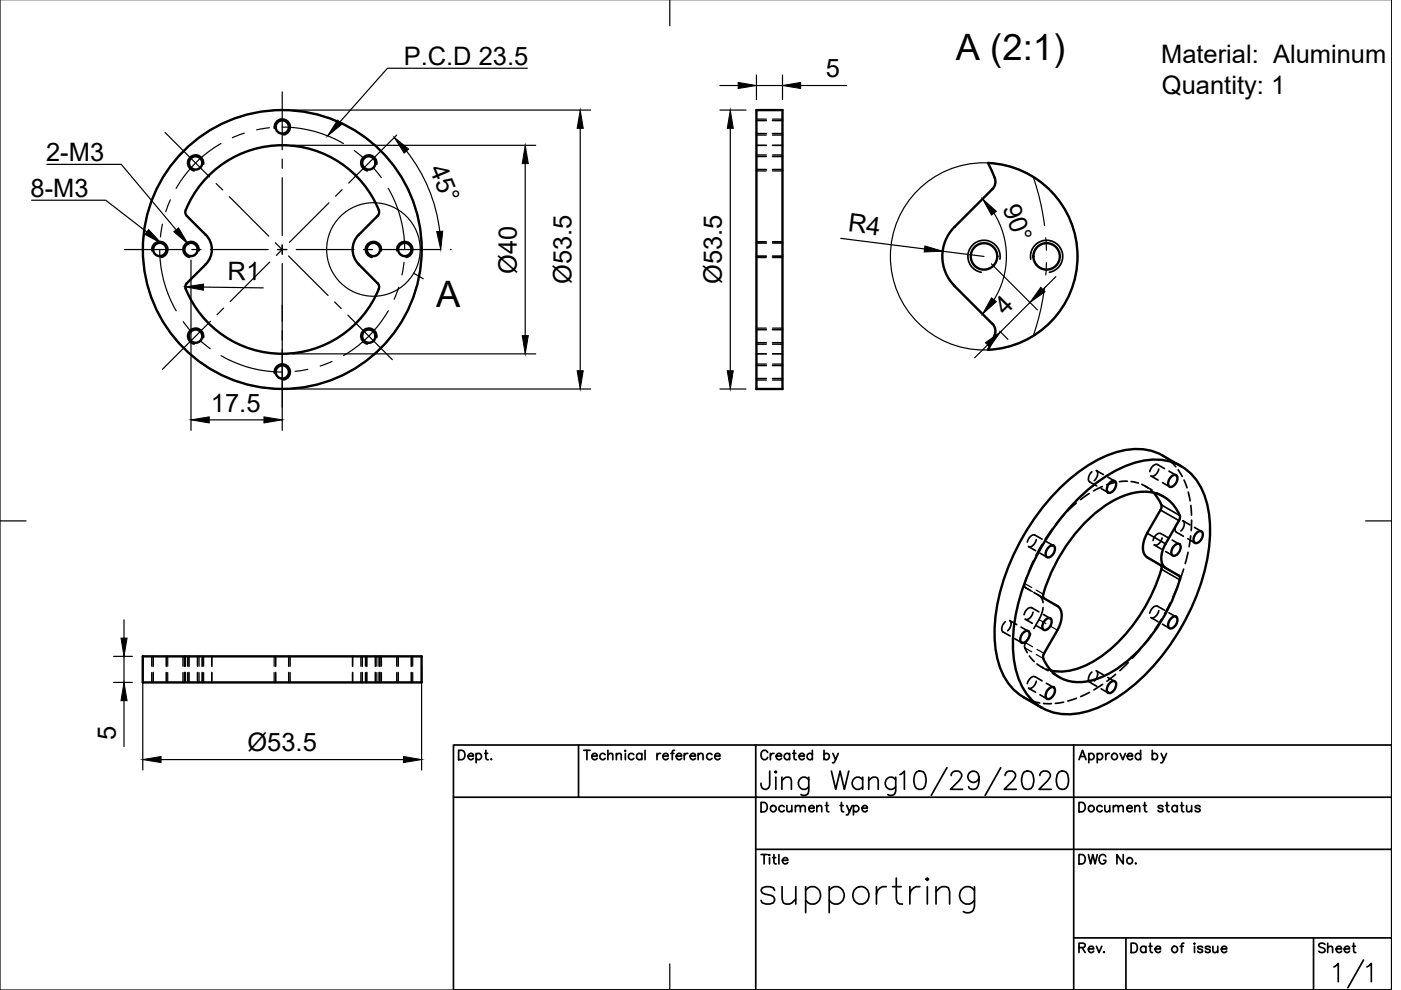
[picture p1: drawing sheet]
<svg xmlns="http://www.w3.org/2000/svg" width="297mm" height="210mm" viewBox="0 0 297 210" stroke-linecap="round" stroke-linejoin="round" font-family="sans-serif">
<!-- layer: Border -->
<path d="M142 -.1v5.6M295.1 -.1v210h-295.1v-210M0 110.4h5.5M289.5 110.4h5.6M142 204.4v5.5" fill="none" stroke="#000" stroke-width=".25"/>
<!-- layer: TitleBlock -->
<g fill="none" stroke="#000" stroke-width=".36">
<path d="M96.1 158h199v51.9h-199zM97.2 159.1h.7a1.06 1.06 0 0 1 .7 1 1.06 1.06 0 0 1-.7 1h-.7zM100.9 159.7v2M102.7 159.7h.7M103 159.1v1.6l.1 .3 .4 .1M122.7 158v11M123.8 159.1h1.3M124.4 159.1v2M128.9 159.1v2M130.7 159.7v1.4M132.5 159.2h.2zM132.6 159.7v1.4"/>
<path d="M136.1 159.7v1.4M136.8 159.1v2M139.3 159.7v1.4M140.1 159.7a.64 .64 0 0 0-.8 .6M142.2 159.7h.7M143 159.1l-.4 .1-.1 .2v1.7M145.1 159.7v1.4M145.8 159.7a.64 .64 0 0 0-.7 .6M148 159.7v1.4M160.2 158v51.9M162.8 159.5a.73 .73 0 0 0-.9-.4 .73 .73 0 0 0-.5 .7 .87 .87 0 0 0 .1 1 .87 .87 0 0 0 1 .2l.3-.4M168.4 159.1v1.6v.3l.4 .1"/>
<path d="M172.2 159.1v2M174.7 159.1v2M227.6 158v51.9M232.6 159.7v2M234.4 159.7v1.4M235.2 159.7a.64 .64 0 0 0-.8 .6M237.5 159.7l.5 1.4 .6-1.4M241.8 159.1v2M244.3 159.1v2M246.2 159.7l.6 1.4 .5-1.4M96.1 169h199M99.2 160.3h1.2a.61 .61 0 0 0-.9-.5 .61 .61 0 0 0-.2 1 .59 .59 0 0 0 1.1 0"/>
<path d="M100.9 160a.64 .64 0 0 1 1-.1 .64 .64 0 0 1 0 1 .64 .64 0 0 1-1-.1M104.2 160.9v.2v-.1M125.5 160.3h1.1a.62 .62 0 0 0-.8-.5 .62 .62 0 0 0-.2 1 .6 .6 0 0 0 1 0M128.3 160a.63 .63 0 0 0-.9-.1 .63 .63 0 0 0 0 1 .63 .63 0 0 0 .9-.1M128.9 160.1l.4-.4 .5 .1 .1 1.3M130.7 160.1l.4-.4 .5 .1 .1 1.3M134.4 160a.64 .64 0 0 0-1-.1 .64 .64 0 0 0 0 1 .64 .64 0 0 0 1-.1M136.1 160a.63 .63 0 0 0-.9-.1 .63 .63 0 0 0 0 1 .63 .63 0 0 0 .9-.1M140.5 160.3h1.2a.61 .61 0 0 0-.9-.5 .61 .61 0 0 0-.2 1 .59 .59 0 0 0 1.1 0M143.4 160.3h1.1a.62 .62 0 0 0-.8-.5 .62 .62 0 0 0-.2 1 .6 .6 0 0 0 1 0M146.3 160.3h1.1a.61 .61 0 0 0-.8-.5 .61 .61 0 0 0-.2 1 .59 .59 0 0 0 1 0M148 160.1l.5-.4 .5 .1 .1 1.3"/>
<path d="M151 160a.64 .64 0 0 0-1-.1 .64 .64 0 0 0 0 1 .64 .64 0 0 0 1-.1M151.5 160.3h1.2a.61 .61 0 0 0-.9-.5 .61 .61 0 0 0-.2 1 .59 .59 0 0 0 1.1 0M230.8 160a.64 .64 0 0 1 1-.1 .64 .64 0 0 1 0 1 .64 .64 0 0 1-1-.1M232.6 160a.64 .64 0 0 1 1-.1 .64 .64 0 0 1 0 1 .64 .64 0 0 1-1-.1M239 160.3h1.1a.61 .61 0 0 0-.8-.5 .61 .61 0 0 0-.2 1 .58 .58 0 0 0 .5 .3 .58 .58 0 0 0 .5-.3M241.8 160a.63 .63 0 0 0-.9-.1 .63 .63 0 0 0 0 1 .63 .63 0 0 0 .9-.1M244.3 160a.63 .63 0 0 1 .9-.1 .63 .63 0 0 1 0 1 .63 .63 0 0 1-.9-.1M246.8 161.1l-.3 .5-.4 .1M160.2 180.1h134.9M227.6 198.9h67.5M238.7 198.9v11M239.8 200h.7a1.06 1.06 0 0 1 .7 1 1.06 1.06 0 0 1-.7 1h-.7z"/>
<path d="M243.9 200v1.6l.1 .3 .4 .1M251 200l-.4 .1-.1 .2v1.7M278.5 198.9v11M228.8 200.9l1.1-.1 .2-.3-.1-.3-.4-.2h-.8v2M229.4 200.9l.7 1.1M230.8 201.2h1.1a.61 .61 0 0 0-.9-.5 .61 .61 0 0 0-.2 1 .59 .59 0 0 0 1.1 0M232.5 200.6l.5 1.4 .6-1.4M234.1 201.8v.2l.1-.1M243 200.9a.64 .64 0 0 0-1-.1 .64 .64 0 0 0 0 1 .64 .64 0 0 0 1-.1M243 200.6v1.4M243.6 200.6h.7M244.9 201.2h1.2a.61 .61 0 0 0-.9-.5 .61 .61 0 0 0-.2 1 .59 .59 0 0 0 1.1 0"/>
<path d="M250.2 200.6h.7M253.2 200.1h.2zM253.3 200.6v1.4M255 200.9a.61 .61 0 0 0-1.1 0l.3 .3 .7 .2 .1 .3a.59 .59 0 0 1-1.1 0M256.6 200.9a.61 .61 0 0 0-1.1 0l.3 .3 .7 .2 .1 .3a.59 .59 0 0 1-1.1 0M257.2 200.6v1.3l.5 .1 .5-.4M258.2 200.6v1.4M259 201.2h1.1a.62 .62 0 0 0-.9-.5 .62 .62 0 0 0-.2 1 .6 .6 0 0 0 1.1 0M282.8 205l.9-.7v3.8M289.1 203.5l-3.3 5.9M289.8 205l.9-.7v3.8"/>
<circle cx="236.3" cy="160.4" r=".65"/>
<circle cx="249.1" cy="201.3" r=".66"/>
</g>
<!-- layer: Center Lines -->
<g fill="none" stroke="#000" stroke-width=".25">
<path d="M59.8 19.5v12.3M35 28.1l9.4 9.4M45.8 38.9l1.4 1.4M59.8 33.7v2M59.8 37.7v12.2M84.1 28.6l-10.2 10.2M26.4 52.9h12.3M40.6 52.9h2M44.6 52.9h12.3M48.6 41.7l8.4 8.4M57.2 55.6l-8.4 8.3M58.4 51.5l1.4 1.4"/>
<path d="M58.8 52.9h2M59.8 51.9v2M59.8 55.9v12.2M60 52.8l-1.4 1.4M61.2 54.3l8.4 8.3M62.8 52.9h12.3M69.7 43l-8.3 8.4M72.5 40.2l-1.4 1.4M77 52.9h2M81 52.9h12.3M44.6 68.1l-10.2 10.2M47.4 65.3l-1.4 1.4"/>
<path d="M59.8 70.1v2M59.8 74.1v12.3M71 64l1.3 1.4M73.7 66.8l9.5 9.5"/>
</g>
<!-- layer: Dimensions -->
<g fill="none" stroke="#000" stroke-width=".25">
<path d="M152.6 18.1h3.9M160.4 15.9v5.2M160.4 18.1h5.5M165.9 15.9v5.2M169.8 18.1h9.7M62 30.8h51.6M62 23.3h63.2M86.2 32a33.6 33.6 0 0 1 7 17M111.4 34.7v36.5M123 27.2v51.4M152.6 23.3h5.6M154.8 27.2v51.4"/>
<path d="M40.5 55.1v36.1M95.5 52.9h.2M178.2 50.5l17.8 2.3M199.9 53.3l8.7 1.1M210.2 55.9l9.7 9.8M210.7 45.2a17.3 17.3 0 0 1 0 18.3M223.9 58.7l-2.8 2.7M43.1 60.9l12.7 .1M59.8 64.7v26.5M62 75h51.6M209.4 73.1l-2.7 2.8M212 70.2l1.7 1.7"/>
<path d="M218.4 64.1l-6.3 6.3M44.4 89h11.6M62 82.5h63.2M152.6 82.5h5.6M24.1 139.2h4M26.3 131.4v3.9M26.3 139.2v5.5M24.1 144.7h4M26.3 148.6v9.7M30.3 141.4v21.9M89.4 141.4v21.9M34.1 161.1h51.4"/>
</g>
<g fill="#000" stroke="#000" stroke-width=".21">
<path d="M156.5 17.5l3.9 .6-3.9 .7zM165.9 18.1l3.9-.6v1.3zM83.6 29.1l3.1 2.5-1 .9zM111.4 30.8l.6 3.9h-1.3zM123 23.3l.7 3.9h-1.3zM154.8 23.3l.7 3.9h-1.3zM92.6 49.1l1.3-.1-.4 3.9zM196.1 52.1l3.8 1.2-4 .1zM208.3 42.2l2.9 2.6-1 .8zM39.3 60.8l3.9-.6-.1 1.3zM110.7 71.2h1.3l-.6 3.8zM122.4 78.6h1.3l-.7 3.9z"/>
<path d="M154.2 78.6h1.3l-.7 3.9zM208.9 72.7l3.2-2.3-2.3 3.2zM210.2 63.2l1 .8-2.9 2.6zM220.7 60.9l.9 .9-3.2 2.3zM40.5 89l3.9-.6v1.3zM56 88.4l3.8 .6-3.8 .7zM25.7 135.3h1.2l-.6 3.9zM26.3 144.7l.6 3.9h-1.2zM30.3 161.1l3.8-.7v1.3zM85.5 160.4l3.9 .7-3.9 .6z"/>
</g>
<!-- layer: Annotations -->
<path d="M71.6 25.5l.9 .8-3 2.5zM31.5 48.7l2.7 2.9-3.5-1.9zM36.9 49.1l.9-.8 2 3.4z" fill="#000" stroke="#000" stroke-width=".21"/>
<g fill="none" stroke="#000" stroke-width=".25">
<path d="M111.8 14.5h-29.7l-10.1 11.4M9.9 34.9h15.8l11.6 13.8M6.7 42.5h15.7l8.7 6.7M87.7 57.9l2 1.2"/>
<circle cx="79.2" cy="52.9" r="9.9"/>
</g>
<!-- layer: Visible -->
<g fill="none" stroke="#000" stroke-width=".51">
<path d="M160.4 23.3h5.5v59.2h-5.5zM39.6 45.8l4 4M39.6 45.8a1.11 1.11 0 0 1-.2-1.2 22.1 22.1 0 0 1 20.6-13.8 22.1 22.1 0 0 1 20.4 14.1l-.3 .9M43.6 49.8a4.4 4.4 0 0 1 0 6.2l-4 4.1a1.1 1.1 0 0 0-.2 1.2M76.1 49.8a4.4 4.4 0 0 0 0 6.2l4 4.1M80.1 45.8l-4 4M210.4 40.1l-8 8a8.8 8.8 0 0 0 0 12.5M210.4 40.1a2.65 2.65 0 0 0 .1-3.5l-1-2a19.8 19.8 0 0 1 19 19.8 19.8 19.8 0 0 1-19 19.8 13.6 13.6 0 0 0 1.5-4.2l-.3-.9-.3-.5M80.1 60.1a1.11 1.11 0 0 1 .2 1.2M80.3 61.2a22.1 22.1 0 0 1-20.5 13.8 22.1 22.1 0 0 1-20.4-13.8M202.4 60.6l8 8.1M250.4 98.8l-3.9-2.2a13.1 13.1 0 0 0-11.6-.1 37.7 37.7 0 0 0-16.7 15.1 42.2 42.2 0 0 0-7.3 24.5 14.7 14.7 0 0 0 4.9 10.9l5.1 3.1"/>
<path d="M222.2 116.1a.79 .79 0 0 1 1.2-.4 .79 .79 0 0 1 .2 1.2 1.46 1.46 0 0 1-1.6 1.2 1.46 1.46 0 0 1 .2-2zM227.8 106.6a29.7 29.7 0 0 1 14.2-8.8 11 11 0 0 1 13.6 7.8 30.6 30.6 0 0 1-1.2 18.8 47.3 47.3 0 0 1-17.1 23.2 19 19 0 0 1-12.4 3.8 10.8 10.8 0 0 1-9.2-8.1 30.6 30.6 0 0 1 1.2-18.9 50.2 50.2 0 0 1 10.9-17.8zM235.2 102.4a.79 .79 0 0 1 1.2-.4 .79 .79 0 0 1 .2 1.2 1.46 1.46 0 0 1-1.6 1.2 1.46 1.46 0 0 1 .2-2zM243.2 118.2l2.8 1.6M243.2 113a4.7 4.7 0 0 0-.4 4.8l.4 .3M244.6 104.5l.9 1.2 .7 1.3M246.1 119.8l.2 .3-.1 .6M246.2 107l.1 .5-.2 .6-2.9 4.9M248.2 101.2a.79 .79 0 0 1 1.2-.5 .79 .79 0 0 1 .1 1.3 1.46 1.46 0 0 1-1.5 1.2 1.46 1.46 0 0 1 .2-2zM248.9 115.8a.79 .79 0 0 1 1.1-.5 .79 .79 0 0 1 .2 1.3 1.46 1.46 0 0 1-1.6 1.2 1.46 1.46 0 0 1 .3-2zM253.6 113.1a.79 .79 0 0 1 1.1-.4 .79 .79 0 0 1 .2 1.2 1.46 1.46 0 0 1-1.6 1.2 1.46 1.46 0 0 1 .3-2zM30.3 139.2h59.1v5.5h-59.1z"/>
<path d="M216.9 134.3a.79 .79 0 0 1 1.1-.5 .79 .79 0 0 1 .2 1.2 1.46 1.46 0 0 1-1.6 1.2 1.46 1.46 0 0 1 .3-1.9zM221.5 131.5a.79 .79 0 0 1 1.2-.4 .79 .79 0 0 1 .2 1.2 1.46 1.46 0 0 1-1.6 1.2 1.46 1.46 0 0 1 .2-2zM224.2 133.6l-2.8 4.9M246.2 120.7a34.7 34.7 0 0 1-14.6 19.7 12.5 12.5 0 0 1-8.7 1.8M247.1 120.4l2.9 1.7M247.1 120.4a3 3 0 0 1-.7-3.5l.7-1.6 3.1-5.5a7.8 7.8 0 0 0-9.3-5.4 22.9 22.9 0 0 0-13 8.8 34.5 34.5 0 0 0-6.7 13.3l.2 .4 2.8 1.6a3 3 0 0 1 .7 3.5l-.7 1.6M248.2 131.2a.79 .79 0 0 1 1.2-.4 .79 .79 0 0 1 .1 1.2 1.46 1.46 0 0 1-1.5 1.2 1.46 1.46 0 0 1 .2-2zM250 122l.2 .4a34.3 34.3 0 0 1-14.5 20.1 11.9 11.9 0 0 1-9.8 1.7 7.9 7.9 0 0 1-4.8-4.8l.3-.9M222.2 146.2a.79 .79 0 0 1 1.2-.5 .79 .79 0 0 1 .2 1.2 1.46 1.46 0 0 1-1.6 1.3 1.46 1.46 0 0 1 .2-2zM235.2 144.9a.79 .79 0 0 1 1.2-.4 .79 .79 0 0 1 .2 1.2 1.46 1.46 0 0 1-1.6 1.2 1.46 1.46 0 0 1 .2-2z"/>
<circle cx="41.5" cy="34.5" r="1.41"/>
<circle cx="59.8" cy="26.9" r="1.41"/>
<circle cx="78.2" cy="34.5" r="1.41"/>
<circle cx="33.9" cy="52.9" r="1.41"/>
<circle cx="40.5" cy="52.9" r="1.41"/>
<circle cx="59.8" cy="52.9" r="29.6"/>
<circle cx="79.2" cy="52.9" r="1.41"/>
<circle cx="85.8" cy="52.9" r="1.41"/>
<circle cx="208.6" cy="54.4" r="2.8"/>
<circle cx="221.9" cy="54.4" r="2.8"/>
<circle cx="41.5" cy="71.3" r="1.41"/>
<circle cx="59.8" cy="78.9" r="1.41"/>
<circle cx="78.2" cy="71.3" r="1.41"/>
</g>
<!-- layer: Visible Narrow -->
<g fill="none" stroke="#000" stroke-width=".36">
<path d="M43.2 34.8a1.7 1.7 0 0 0-1.4-1.9 1.7 1.7 0 0 0-2 1.4 1.7 1.7 0 0 0 1.4 1.9M58.2 27.2a1.7 1.7 0 0 1 1.4-2 1.7 1.7 0 0 1 1.9 1.4 1.7 1.7 0 0 1-1.4 2M79.9 34.8a1.7 1.7 0 0 0-1.4-1.9 1.7 1.7 0 0 0-2 1.4 1.7 1.7 0 0 0 1.4 1.9M32.2 53.2a1.7 1.7 0 0 1 1.4-2 1.7 1.7 0 0 1 2 1.4 1.7 1.7 0 0 1-1.4 2M42.2 53.2a1.7 1.7 0 0 0-1.4-2 1.7 1.7 0 0 0-2 1.4 1.7 1.7 0 0 0 1.4 2M80.9 53.2a1.7 1.7 0 0 0-1.4-2 1.7 1.7 0 0 0-2 1.4 1.7 1.7 0 0 0 1.4 2M84.1 53.2a1.7 1.7 0 0 1 1.4-2 1.7 1.7 0 0 1 2 1.4 1.7 1.7 0 0 1-1.4 2M212 55a3.4 3.4 0 0 0-2.8-4 3.4 3.4 0 0 0-3.9 2.8 3.4 3.4 0 0 0 2.7 3.9M218.5 55a3.4 3.4 0 0 1 2.8-4 3.4 3.4 0 0 1 4 2.8 3.4 3.4 0 0 1-2.8 3.9M43.2 71.6a1.7 1.7 0 0 0-1.4-2 1.7 1.7 0 0 0-2 1.4 1.7 1.7 0 0 0 1.4 1.9M58.2 79.2a1.7 1.7 0 0 1 1.4-2 1.7 1.7 0 0 1 1.9 1.4 1.7 1.7 0 0 1-1.4 1.9M79.9 71.6a1.7 1.7 0 0 0-1.4-2 1.7 1.7 0 0 0-2 1.4 1.7 1.7 0 0 0 1.4 1.9"/>
<path d="M243.2 118.2l6.8 3.9M243.2 113l3.9 2.3M246 108.1l4 2.3M246.2 107.1l3.9 2.2M246.2 120.7l3.9 2.2"/>
</g>
<!-- layer: Reference -->
<g fill="none" stroke="#000" stroke-width=".25">
<path d="M35.9 35.6l-1.4 2.2M39.4 31.6l-1.8 1.9M46.8 30.4a25.9 25.9 0 0 0-9.5 9.5M51.8 28.2l-2.5 1M53.3 24.1a29 29 0 0 0-11.9 5.7M57.1 27.1l-2.7 .4M58.5 23.4l-2.6 .2M59.8 27a25.4 25.4 0 0 1 13 3.4M61.2 23.4l2.6 .2M66.4 24.1a29.3 29.3 0 0 1 11.9 5.7M75.1 31.9l2.1 1.7M79.1 35.5l1.7 2.1"/>
<path d="M80.3 31.6l1.8 1.9M82.3 39.9a25.9 25.9 0 0 1 3.5 13M83.7 35.5l1.5 2.3M219.1 37.5a51.7 51.7 0 0 1 2.4 10.3M30.4 55.6l.4 2.6M33.2 40.1a29.5 29.5 0 0 0-2.9 12.8M33.9 52.9a25.6 25.6 0 0 0 3.5 13M34.4 47.5l-.4 2.7M36.1 42.4l-1 2.5M85.7 55.6l-.5 2.7M86.5 40.1a29.6 29.6 0 0 1 2.9 12.8M89.3 55.5l-.4 2.7"/>
<path d="M221.7 50.4l.2 2.7M221.9 55.7l-.2 2.6M31.3 60.8l.9 2.5M33.2 65.8a29.8 29.8 0 0 0 8.2 10.2M38.8 68.2l1.8 2.1M42.5 72.2l2.1 1.7M43.6 77.6l2.2 1.3M46.9 75.4a25.7 25.7 0 0 0 12.9 3.5M65.3 78.3l-2.7 .4M70.4 76.6l-2.5 1M76.1 77.6l-2.2 1.3M82.3 65.9a26 26 0 0 1-9.5 9.5"/>
<path d="M84.5 60.9l-.9 2.6M86.5 65.7a29.3 29.3 0 0 1-8.2 10.3M88.3 60.8l-.8 2.5M221.5 60.9l-.1 .5a50.8 50.8 0 0 1-2.3 9.8M48.2 80.1l2.5 .9M66.4 81.7a28.7 28.7 0 0 1-13.1 0M71.5 80.1l-2.5 .9"/>
</g>
<!-- layer: Hidden -->
<g fill="none" stroke="#000" stroke-width=".36">
<path d="M160.4 28.3h2.1M160.4 25.5h2.1M160.4 33.2h2.1M160.4 36h2.1M160.4 30.8h2.1M163.8 28.3h2.1M163.8 25.5h2.1M163.8 33.2h2.1M163.8 36h2.1M163.8 30.8h2.1M160.4 54.3h2.1M160.4 51.5h2.1"/>
<path d="M163.8 54.3h2.1M163.8 51.5h2.1M160.4 77.5h2.1M160.4 69.9h2.1M160.4 72.7h2.1M160.4 75h2.1M163.8 77.5h2.1M163.8 69.9h2.1M163.8 72.7h2.1M163.8 75h2.1M160.4 80.3h2.1M163.8 80.3h2.1"/>
<path d="M245.7 99.5a1.56 1.56 0 0 1-1.6 1.4l1.4 .9M246.5 96.6l1.1 .8M246.9 99.4l-1.5-.9a1.61 1.61 0 0 0-1.6 1.5M247.8 99.9l1.5 .8M248.2 97.8l1.1 1.2M249.8 99.6l.9 1.4M219.1 118.9l-1 2.4M219.7 114.4a1.55 1.55 0 0 1-1.6 1.5l1.5 .8M220.5 117.3l1.5 .8M220.9 115.4l-1.3 2.3M220.9 114.3l-1.4-.8a1.49 1.49 0 0 0-1.7 1.4M221.9 114.8l1.5 .9"/>
<path d="M223.1 112.2l-1.5 2.1M225.5 109.2l-1.6 1.9M228.2 106.7l-1.8 1.6M230.9 104.6l-1.8 1.3M231.5 100a1.58 1.58 0 0 0-.4 2.2l1.4 .8M233.5 103.6l1.4 .8M233.7 103.2l-1.8 .9M233.9 100.6l-1.4-.8a1.54 1.54 0 0 1-.5 2.1M234.9 101.1l1.4 .9M236.4 102.3l-1.8 .5M239 102l-1.7 .1M239.8 102.1l1.6 .3"/>
<path d="M242.1 102.7l1.3 .8M242.8 103.1l1.5 .8M244 103.9l.6 .6M245.2 104.5l1.5 .8M246.4 114.1a1.56 1.56 0 0 1-1.7 1.4l1.5 .9M246.5 102.3l1.4 .9M247.1 116.9l1.5 .9M247.6 114l-1.5-.9a1.49 1.49 0 0 0-1.6 1.5M248.5 114.5l1.5 .9M249.9 110.7a1.64 1.64 0 0 0-.5 2.1l1.5 .9M251 101.8l.7 1.6M251.8 114.2l1.5 .9"/>
<path d="M251.9 117.1l-.6 2.4M251.9 104.3l.4 1.9M252.3 111.3l-1.5-.9a1.56 1.56 0 0 1-.4 2.2M252.5 113.6l-.4 2.3M252.5 107.2l.1 2M252.6 110.3v2.2M253.2 111.8l1.5 .9M32.5 139.2v2.1M35.3 139.2v2.1M39.1 139.2v2.1M39.3 139.2v2.1M40.1 139.2v2.1"/>
<path d="M41.9 139.2v2.1M42.9 139.2v2.1M44.9 139.2v2.1M58.4 139.2v2.1M61.2 139.2v2.1M74.8 139.2v2.1M76.8 139.2v2.1M77.8 139.2v2.1M79.6 139.2v2.1M80.4 139.2v2.1M80.6 139.2v2.1M84.4 139.2v2.1"/>
<path d="M87.2 139.2v2.1M213.1 131.8a1.61 1.61 0 0 0-.4 2.2l1.5 .8M214.1 131.6a1.56 1.56 0 0 1-.5 2.1M214.1 131.6l1.5 .8M215.1 135.4l1.5 .8M216.5 133l1.5 .8M217.7 122.5l-.5 1.4 .1 .5 1.2 .8M218.2 139.1l1.1 1.2M218.5 134.4l-1.3 2.5 .1 .5 .5 1M219 129.8a1.56 1.56 0 0 1-1.6 1.5l1.5 .9M219.2 125.6a2.53 2.53 0 0 1 1.9 2.2M219.8 132.7l1.5 .9"/>
<path d="M220.3 129.7l-1.5-.8a1.52 1.52 0 0 0-1.7 1.4M221.1 128.8l-.5 2-1.4 2.5M221.2 130.3l1.5 .8M241.7 137.7l-1.6 1.9M244.1 134.6l-1.6 2.1M245.7 129.5a1.55 1.55 0 0 1-1.6 1.5l1.4 .8M246.2 131.3l-1.4 2.2M246.5 132.3l1.4 .9M246.9 129.4l-1.5-.9a1.49 1.49 0 0 0-1.6 1.5M247.8 129.9l1.5 .9M248.1 127.8l-1.2 2.4M249.7 124.3l-1 2.4"/>
<path d="M251 120.7l-.9 2.4M32.5 142.6v2.1M35.3 142.6v2.1M39.1 142.6v2.1M39.3 142.6v2.1M40.1 142.6v2.1M41.9 142.6v2.1M42.9 142.6v2.1M44.9 142.6v2.1M58.4 142.6v2.1M61.2 142.6v2.1M74.8 142.6v2.1"/>
<path d="M76.8 142.6v2.1M77.8 142.6v2.1M79.6 142.6v2.1M80.4 142.6v2.1M80.6 142.6v2.1M84.4 142.6v2.1M87.2 142.6v2.1M217 147.8l1.2 .6M218.9 148.7l1.6 .3M219.7 144.4a1.55 1.55 0 0 1-1.6 1.5l1.5 .9M219.9 140.8l1.2 .8M220.5 147.3l1.5 .9"/>
<path d="M220.7 141.4l1.5 .8M220.9 144.3l-1.4-.8a1.53 1.53 0 0 0-1.7 1.5M221.3 149.2h1.6M221.8 141.9l1 .3M221.9 144.9l1.5 .8M223.1 142.8l1.5 .8M225.5 148.9l-1.7 .2M228.2 148.1l-1.8 .5M231 146.8l-1.9 .9M231.5 142.5a1.59 1.59 0 0 0-.4 2.1l1.4 .9M233.5 146l1.4 .9M233.8 145.1l-1.9 1.2"/>
<path d="M233.9 143.1l-1.4-.9a1.54 1.54 0 0 1-.5 2.2M234.9 143.6l1.4 .9M236.5 143l-1.8 1.4M239.2 140.5l-1.8 1.7"/>
</g>
<!-- layer: Hidden Narrow -->
<g fill="none" stroke="#000" stroke-width=".25">
<path d="M160.4 28.7h2.1M160.4 25.2h2.1M160.4 32.8h2.1M160.4 36.3h2.1M163.8 28.7h2.1M163.8 25.2h2.1M163.8 32.8h2.1M163.8 36.3h2.1M160.4 54.6h2.1M160.4 51.2h2.1M163.8 54.6h2.1M163.8 51.2h2.1"/>
<path d="M160.4 77.2h2.1M160.4 69.6h2.1M160.4 73h2.1M163.8 77.2h2.1M163.8 69.6h2.1M163.8 73h2.1M160.4 80.6h2.1M163.8 80.6h2.1M32.2 139.2v2.1M35.6 139.2v2.1M38.8 139.2v2.1M39.8 139.2v2.1"/>
<path d="M42.2 139.2v2.1M43.2 139.2v2.1M58.1 139.2v2.1M61.5 139.2v2.1M76.5 139.2v2.1M77.5 139.2v2.1M79.9 139.2v2.1M80.9 139.2v2.1M84.1 139.2v2.1M87.5 139.2v2.1M217.3 137.4l1.5 .8M217.3 123.7l1.5 .9"/>
<path d="M217.4 136.3l1.5 .8M217.4 124.6l1.5 .9M219.7 138.8l1.5 .8M219.7 125.1l1.5 .9M219.9 137.7l1.5 .8M219.9 126l1.5 .9M220.3 131.4l1.5 .8M220.3 126.3l1.5 .8M222.7 132.8l1.5 .8M222.7 127.6l1.5 .9M32.2 142.6v2.1M35.6 142.6v2.1"/>
<path d="M38.8 142.6v2.1M39.8 142.6v2.1M42.2 142.6v2.1M43.2 142.6v2.1M58.1 142.6v2.1M61.5 142.6v2.1M76.5 142.6v2.1M77.5 142.6v2.1M79.9 142.6v2.1M80.9 142.6v2.1M84.1 142.6v2.1M87.5 142.6v2.1"/>
</g>
<!-- layer: 0 -->
<circle cx="208.6" cy="54.4" r="19.8" fill="none" stroke="#000" stroke-width=".25"/>
<text font-size="11.9" x="160.2" y="194.7">supportring</text>
<text font-size="10.1" x="189.4" y="170">10/29/2020</text>
<text font-size="9.3" x="160.2" y="170">Jing Wang</text>
<g font-size="7.7">
<text x="202.7" y="12.8">A (2:1)</text>
<text x="92.5" y="65">A</text>
</g>
<g font-size="5.4">
<text x="85.6" y="13.7">P.C.D 23.5</text>
<text x="175.1" y="16.4">5</text>
<text x="246.2" y="13.4">Material: Aluminum</text>
<text x="246.4" y="19.9">Quantity: 1</text>
<text x="9.8" y="34.1">2-M3</text>
<text x="91" y="35.7" transform="rotate(67 91 35.7)">45°</text>
<text x="6.5" y="41.7">8-M3</text>
<text x="212.5" y="44" transform="rotate(70 212.5 44)">90°</text>
<text x="179.7" y="49.1" transform="rotate(7 179.7 49.1)">R4</text>
<text x="48.3" y="59.3" transform="rotate(1 48.3 59.3)">R1</text>
<text x="109.6" y="58" transform="rotate(-90 109.6 58)">Ø40</text>
<text x="121.2" y="60.3" transform="rotate(-90 121.2 60.3)">Ø53.5</text>
<text x="153" y="60.3" transform="rotate(-90 153 60.3)">Ø53.5</text>
<text x="213.1" y="67.1" transform="rotate(-45 213.1 67.1)">4</text>
<text x="44.7" y="87.3">17.5</text>
<text x="24.6" y="156.9" transform="rotate(-90 24.6 156.9)">5</text>
<text x="52.5" y="159.2">Ø53.5</text>
</g>
<g font-size="5.3">
<text x="227.5" y="184.5">DWG No.</text>
<text x="278.3" y="203.2">Sheet</text>
</g>
<text font-size="4.9" x="227.5" y="173.2">Document status</text>
<g font-size="4.4">
<text x="122" y="3.4">オオオオオオオオオオオオオオ</text>
<text x="175" y="206.4" transform="rotate(-180 175 206.4)">オオオオオオオオオオオオオオ</text>
</g>
</svg>
